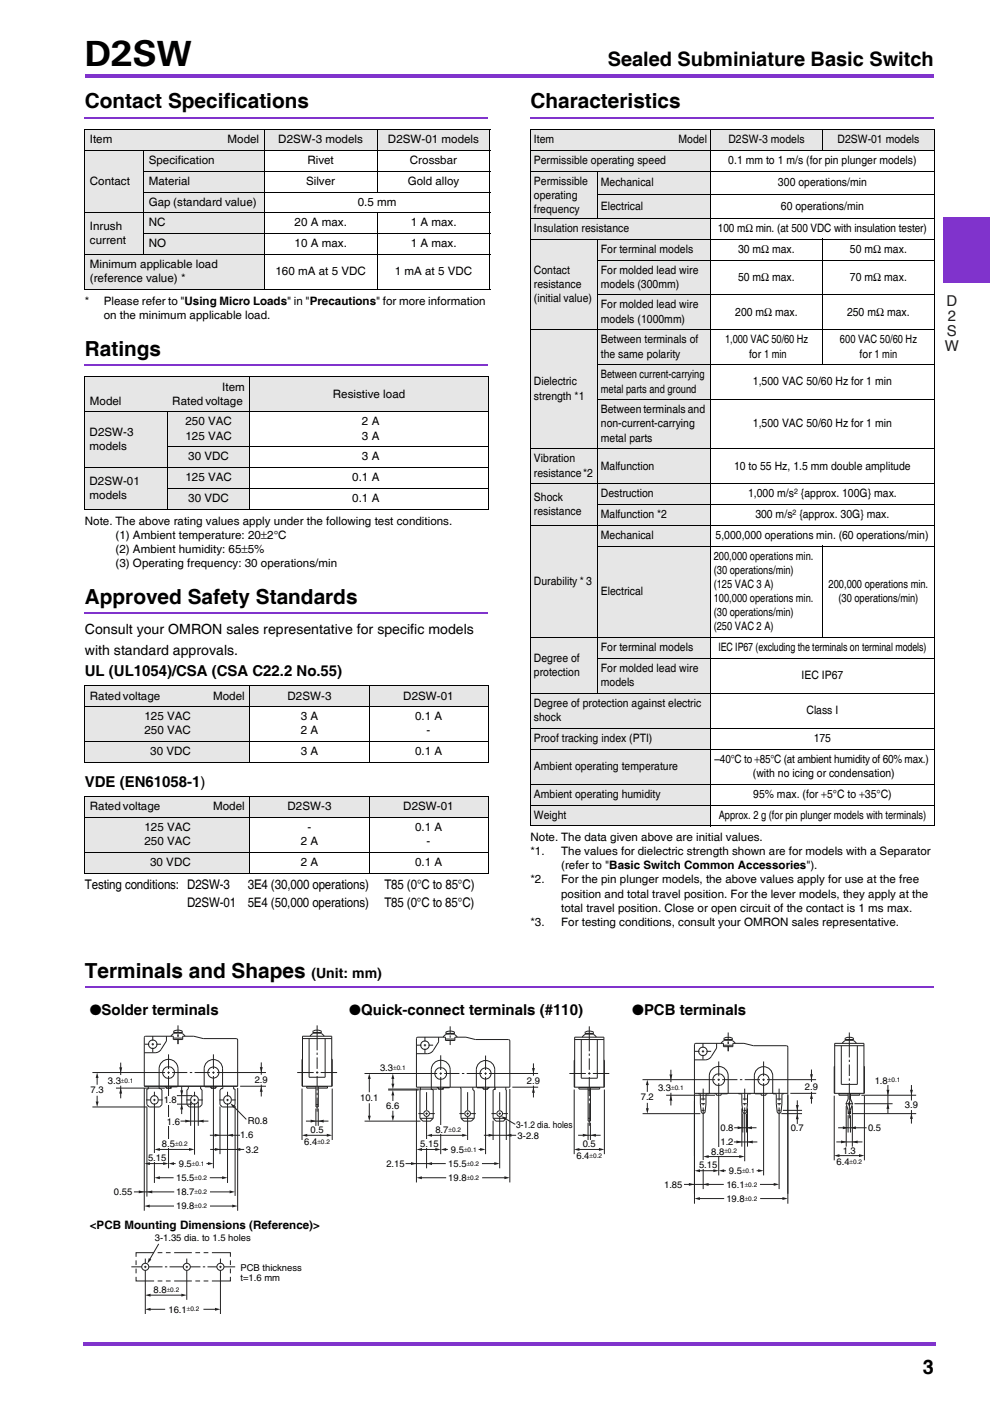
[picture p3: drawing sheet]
<svg xmlns="http://www.w3.org/2000/svg" width="210mm" height="297mm" viewBox="0 0 210 297" stroke-linecap="round" stroke-linejoin="round" font-family="sans-serif">
<g fill="#8033cc">
<path d="M17.7 284.7h.3v.7h-.3z"/>
<path d="M18 284.7h180.3v.7h-180.3z"/>
<path d="M18 15.7h180v.7h-180z"/>
<path d="M200 46h9.9v14h-9.9z"/>
</g>
<g fill="#fff">
<path d="M200 61h4v40h-4z"/>
<path d="M18 24.4h85.5v2h-85.5z"/>
</g>
<path d="M18 24.9h85.5" fill="none" stroke="#8033cc" stroke-width=".42"/>
<path d="M18 76.9h85.5v2h-85.5z" fill="#fff"/>
<path d="M18 77.4h85.5" fill="none" stroke="#8033cc" stroke-width=".42"/>
<path d="M18 129.5h85.5v2h-85.5z" fill="#fff"/>
<path d="M18 130h85.5" fill="none" stroke="#8033cc" stroke-width=".42"/>
<path d="M112.5 24.4h85.5v2h-85.5z" fill="#fff"/>
<path d="M112.5 24.9h85.5" fill="none" stroke="#8033cc" stroke-width=".42"/>
<path d="M18 208.8h180v2h-180z" fill="#fff"/>
<path d="M18 209.3h180" fill="none" stroke="#8033cc" stroke-width=".42"/>
<g fill="#e6e6e6">
<path d="M18 27.5h12.5v4.4h-12.5z"/>
<path d="M30.5 27.5h25.5v4.4h-25.5z"/>
<path d="M56 27.5h23.9v4.4h-23.9z"/>
<path d="M79.9 27.5h24v4.4h-24z"/>
<path d="M18 31.9h12.5v13.2h-12.5z"/>
<path d="M30.5 31.9h25.5v4.4h-25.5z"/>
<path d="M30.5 36.3h25.5v4.4h-25.5z"/>
<path d="M30.5 40.7h25.5v4.4h-25.5z"/>
<path d="M18 45.1h12.5v8.8h-12.5z"/>
<path d="M30.5 45.1h25.5v4.4h-25.5z"/>
<path d="M30.5 49.5h25.5v4.4h-25.5z"/>
<path d="M18 53.9h38v7.4h-38z"/>
<path d="M18 79.9h17.5v7.4h-17.5z"/>
<path d="M35.5 79.9h17.5v7.4h-17.5z"/>
<path d="M53 79.9h50.5v7.4h-50.5z"/>
<path d="M18 87.3h17.5v11.9h-17.5z"/>
<path d="M35.5 87.3h17.5v7.4h-17.5z"/>
<path d="M35.5 94.7h17.5v4.5h-17.5z"/>
<path d="M18 99.2h17.5v8.8h-17.5z"/>
<path d="M35.5 99.2h17.5v4.4h-17.5z"/>
<path d="M35.5 103.6h17.5v4.4h-17.5z"/>
<path d="M18 145.4h17.5v4.4h-17.5z"/>
<path d="M35.5 145.4h17.5v4.4h-17.5z"/>
<path d="M53 145.4h25.2v4.4h-25.2z"/>
<path d="M78.2 145.4h25.3v4.4h-25.3z"/>
<path d="M18 149.8h35v7.4h-35z"/>
<path d="M18 157.2h35v4.4h-35z"/>
<path d="M18 168.9h17.5v4.4h-17.5z"/>
<path d="M35.5 168.9h17.5v4.4h-17.5z"/>
<path d="M53 168.9h25.2v4.4h-25.2z"/>
<path d="M78.2 168.9h25.3v4.4h-25.3z"/>
<path d="M18 173.3h35v7.4h-35z"/>
<path d="M18 180.7h35v4.4h-35z"/>
</g>
<g fill="none" stroke="#000" stroke-width=".21">
<path d="M17.9 27.5h86.1M17.9 31.9h86.1M18 27.6v33.6M30.4 36.3h73.6M30.5 31.8v22.2M56 27.4v34M80 27.4v13.4M103.9 27.6v33.6M17.9 45.1h86.1M17.9 53.9h86.1M30.4 40.7h73.6M30.4 49.5h73.6"/>
<path d="M80 45.1v16.3M17.9 61.3h86.1M17.9 79.9h85.7M53 79.8v28.3M17.9 87.3h85.7M17.9 99.2h85.7M18 80v27.9M35.4 94.8h68.2M35.5 87.2v20.9M103.5 80v27.9M17.9 108h85.7M35.4 103.6h68.2"/>
<path d="M17.9 145.4h85.7M17.9 149.8h85.7M17.9 157.3h85.7M18 145.5v16M53 145.3v16.5M78.2 145.3v16.5M103.5 145.5v16M17.9 161.6h85.7M17.9 168.9h85.7M17.9 173.3h85.7M18 169v16M53 168.8v16.4"/>
<path d="M78.2 168.8v16.4M103.5 169v16M17.9 180.7h85.7M17.9 185.1h85.7"/>
</g>
<g fill="#e6e6e6">
<path d="M112.5 27.5h14.2v4.4h-14.2z"/>
<path d="M126.7 27.5h23.9v4.4h-23.9z"/>
<path d="M150.6 27.5h23.8v4.4h-23.8z"/>
<path d="M174.4 27.5h23.7v4.4h-23.7z"/>
<path d="M112.5 31.9h38.1v4.4h-38.1z"/>
<path d="M112.5 36.3h14.2v10h-14.2z"/>
<path d="M126.7 36.3h23.9v5h-23.9z"/>
<path d="M126.7 41.3h23.9v5h-23.9z"/>
<path d="M112.5 46.3h38.1v4.4h-38.1z"/>
<path d="M112.5 50.7h14.2v19.2h-14.2z"/>
<path d="M126.7 50.7h23.9v4.4h-23.9z"/>
<path d="M126.7 55.1h23.9v7.4h-23.9z"/>
<path d="M126.7 62.5h23.9v7.4h-23.9z"/>
<path d="M112.5 69.9h14.2v25.3h-14.2z"/>
<path d="M126.7 69.9h23.9v7.4h-23.9z"/>
<path d="M126.7 77.3h23.9v7.5h-23.9z"/>
<path d="M126.7 84.8h23.9v10.4h-23.9z"/>
<path d="M112.5 95.2h14.2v7.4h-14.2z"/>
<path d="M126.7 95.2h23.9v7.4h-23.9z"/>
<path d="M112.5 102.6h14.2v8.8h-14.2z"/>
<path d="M126.7 102.6h23.9v4.4h-23.9z"/>
<path d="M126.7 107h23.9v4.4h-23.9z"/>
<path d="M112.5 111.4h14.2v23.8h-14.2z"/>
<path d="M126.7 111.4h23.9v4.4h-23.9z"/>
<path d="M126.7 115.8h23.9v19.4h-23.9z"/>
<path d="M112.5 135.2h14.2v11.8h-14.2z"/>
<path d="M126.7 135.2h23.9v4.4h-23.9z"/>
<path d="M126.7 139.6h23.9v7.4h-23.9z"/>
<path d="M112.5 147h38.1v7.4h-38.1z"/>
<path d="M112.5 154.4h38.1v4.4h-38.1z"/>
<path d="M112.5 158.8h38.1v7.4h-38.1z"/>
<path d="M112.5 166.2h38.1v4.5h-38.1z"/>
<path d="M112.5 170.7h38.1v4.4h-38.1z"/>
</g>
<g fill="none" stroke="#000" stroke-width=".21">
<path d="M112.4 27.5h85.8M112.4 31.9h85.8M112.4 36.3h85.8M112.5 27.6v147.4M126.7 36.2v10.2M150.6 27.4v147.8M174.4 27.4v4.6M198.1 27.6v147.4M112.4 46.3h85.8M112.4 50.7h85.8M126.6 41.3h71.6M126.6 55.1h71.6"/>
<path d="M126.7 50.7v96.4M174.4 50.7v26.7M112.4 69.9h85.8M126.6 62.5h71.6M126.6 77.4h71.6M112.4 95.2h85.8M126.6 84.8h71.6M112.4 102.6h85.8M112.4 111.4h85.8M126.6 107h71.6M126.6 115.8h71.6M174.4 115.7v19.6"/>
<path d="M112.4 135.2h85.8M126.6 139.6h71.6M112.4 147h85.8M112.4 154.4h85.8M112.4 158.8h85.8M112.4 166.3h85.8M112.4 170.7h85.8M112.4 175.1h85.8"/>
</g>
<g fill="none" stroke="#231f20" stroke-width=".21">
<path d="M35.3 219.7v1l-1.1 1.8a1.5 1.5 0 0 1-1.3 .7h-2.3M36.8 218.9h1.8M36.9 219l-.1-.3a1.36 1.36 0 0 1 1.8 0l-.1 .3M37.7 217.4v1.4M37.7 219.3v.5M39.2 219.7l-.6-.7h-1.7l-.7 .7M65.7 219.7l.7-.7h1.7l.6 .7M66.3 218.9v-.2a1.35 1.35 0 0 1 1.8 0v.2M66.3 218.9l.1 .1M66.3 218.9h1.8M68.1 218.9l-.1 .1M19.6 234.7h11.5"/>
<path d="M20.6 228.3v1.7M20.6 232.3v1.5M24.6 230.7h10.3M30.6 220l.3-.3h5.8v.7h2v-.7h2.4l2 .5h7.1l.2 .3v9.8h-19.8v-10.3M33.7 230.3v.5h.3l.3 .3v3.1l-.5 .5h-2.2l-.5-.5v-3.3h.3v-.6M33.7 230.3v-3.7a2 2 0 0 1 2-2 2 2 0 0 1 2 2v3.7M36.7 220.1h2M37.6 230.3l-1.4 .1v.3h-1v-.3l-.3-.1M37.7 220.3v1.1M42.5 230.3v.5l.3 .3v3.1l-.5 .5h-2.2l-.5-.5v-3.1l.3-.3v-.5M43.3 230.3v-3.7a1.95 1.95 0 0 1 1.9-1.9 1.95 1.95 0 0 1 2 1.9v3.7M43.4 230.3l1.3 .1v.3h1v-.3l.3-.1"/>
<path d="M47.2 230.3v.5h-.3l-.3 .3v3.1l.5 .5h2.2l.5-.5v-3.3h-.3v-.6M50.9 230.3h5.5M64.1 224.6l-.1 5.7h6.4l-.1-5.7M64.1 220.2h6.2M64.1 230.3v-10.6h6.2v10.6M65 230.3v.4h2M65 230.4h2M65.5 220.2v8.2h3.4v-8.2M67 230.3v4.4h.5v-4.4M67 234.2h.5M67.5 230.4h1.9M69.4 230.3v.4h-1.9"/>
<circle cx="32.4" cy="221.4" r=".9"/>
<circle cx="32.7" cy="233.2" r=".86"/>
<circle cx="35.7" cy="227.4" r="1.25"/>
<circle cx="41.2" cy="233.2" r=".86"/>
<circle cx="45.2" cy="227.4" r="1.18"/>
<circle cx="48.2" cy="233.2" r=".86"/>
</g>
<g fill="#231f20">
<path d="M20.3 233.6h.6l-.3 1.1z"/>
<path d="M20.6 227.4l.3 1.1h-.6z"/>
</g>
<path d="M55.4 225.3v2.6M55.4 230v2.5" fill="none" stroke="#231f20" stroke-width=".21"/>
<g fill="#231f20">
<path d="M55.1 226.3h.6l-.3 1.1z"/>
<path d="M55.4 230.3l.3 1.2h-.6z"/>
</g>
<path d="M25.6 225.3v2.6M25.6 230.2v2.7" fill="none" stroke="#231f20" stroke-width=".21"/>
<g fill="#231f20">
<path d="M25.3 226.3h.6l-.3 1.1z"/>
<path d="M25.6 230.7l.3 1.2h-.6z"/>
</g>
<path d="M64 230.8v10.9M67 235v3.7M67.5 235v3.7M70.4 230.8v10.9M64.9 240.7h4.6" fill="none" stroke="#231f20" stroke-width=".21"/>
<g fill="#231f20">
<path d="M69.3 240.4l1.1 .3-1.1 .3z"/>
<path d="M64 240.7l1.1-.3v.6z"/>
</g>
<path d="M63 227.4h3.5M64.9 237.7h4.7M67 227.4h.5M68 227.4h3.5" fill="none" stroke="#231f20" stroke-width=".21"/>
<g fill="#231f20">
<path d="M65.9 237.4l1.1 .3-1.1 .3z"/>
<path d="M67.5 237.7l1.1-.3v.6z"/>
</g>
<g fill="none" stroke="#231f20" stroke-width=".21">
<path d="M32.4 219.7v1M37.7 219.3v.5M67.2 217.4v5.3M30.6 230.7v26M30.7 221.4h.9M31 233.2h1M32.1 221.4h.5M32.4 221.2v.5M32.4 222.1v1M32.5 233.2h.5M32.7 231.5v1M32.7 233v.5"/>
<path d="M32.7 233.9v16.9M33.1 221.4h1M33.5 233.2h1M35.7 223.5v3.2M35.7 227.2v.5M35.7 228.1v19.6M37.7 220.3v1.1M39.5 233.2h1M41 233.2h.5M41.2 231.5v1M41.2 233v.5M41.2 233.9v10.9"/>
<path d="M42 233.2h1M45.2 223.5v3.2M45.2 227.2v.5M45.2 228.1v19.6M46.5 233.2h1M48 233.2h.5M48.2 231.5v1M48.2 233v.5M48.2 233.9v16.9M49 233.2h1M50.4 230.7v26M67.2 223.2v.5"/>
<path d="M67.2 224.2v2.4M67.2 227.1v.5M67.2 228.1v3.1M67.2 231.7v.5M67.2 232.7v3M33.7 243.7h6.6"/>
</g>
<g fill="#231f20">
<path d="M40.1 243.4l1.1 .3-1.1 .3z"/>
<path d="M32.7 243.7l1.2-.3v.6z"/>
</g>
<path d="M36.7 246.7h.5M43.8 246.7h.5" fill="none" stroke="#231f20" stroke-width=".21"/>
<g fill="#231f20">
<path d="M44.1 246.4l1.1 .3-1.1 .3z"/>
<path d="M35.7 246.7l1.2-.3v.6z"/>
</g>
<path d="M33.7 249.7h3.1M44.5 249.7h2.8" fill="none" stroke="#231f20" stroke-width=".21"/>
<g fill="#231f20">
<path d="M47.1 249.4l1.1 .3-1.1 .3z"/>
<path d="M32.7 249.7l1.2-.3v.6z"/>
</g>
<path d="M28.4 252.7h8.5M44.5 252.7h4.2" fill="none" stroke="#231f20" stroke-width=".21"/>
<g fill="#231f20">
<path d="M48.7 252.4l1.1 .3-1.1 .3z"/>
<path d="M29.4 252.4l1.2 .3-1.2 .3z"/>
<path d="M31.1 252.7l1.2-.3v.6z"/>
</g>
<path d="M31.5 255.7h5.4M44.5 255.7h5" fill="none" stroke="#231f20" stroke-width=".21"/>
<g fill="#231f20">
<path d="M49.2 255.4l1.2 .3-1.2 .3z"/>
<path d="M30.6 255.7l1.1-.3v.6z"/>
</g>
<path d="M31.6 246.7h3.2" fill="none" stroke="#231f20" stroke-width=".21"/>
<g fill="#231f20">
<path d="M34.6 246.4l1.1 .3-1.1 .3z"/>
<path d="M30.6 246.7l1.2-.3v.6z"/>
</g>
<path d="M38.3 237.7h5.9" fill="none" stroke="#231f20" stroke-width=".21"/>
<g fill="#231f20">
<path d="M39.3 237.4l1.1 .3-1.1 .3z"/>
<path d="M42 237.7l1.2-.3v.6z"/>
</g>
<path d="M44.5 240.7h6.4" fill="none" stroke="#231f20" stroke-width=".21"/>
<g fill="#231f20">
<path d="M45.5 240.4l1.1 .3-1.1 .3z"/>
<path d="M48.2 240.7l1.2-.3v.6z"/>
</g>
<path d="M44.6 243.7h7.2" fill="none" stroke="#231f20" stroke-width=".21"/>
<g fill="#231f20">
<path d="M45.6 243.4l1.1 .3-1.1 .3z"/>
<path d="M49.8 243.7l1.2-.3v.6z"/>
</g>
<path d="M38.5 230.3v5.9" fill="none" stroke="#231f20" stroke-width=".21"/>
<g fill="#231f20">
<path d="M38.5 234.1l.3 1.1h-.6z"/>
<path d="M38.2 231.2h.6l-.3 1.1z"/>
</g>
<path d="M31.1 234.6v19.1M37.5 234.1h3.2M37.5 232.3h3.2M40.4 233.6v5.1M42 233.6v5.1M46.6 234.6v10.1M49.5 234.6l2.7 2.7M49.8 234.5v19.1" fill="none" stroke="#231f20" stroke-width=".21"/>
<path d="M48.8 233.9l1.1 .6-.5 .4z" fill="#231f20"/>
<path d="M19.6 227.4h15.4M35.5 227.4h.5M36.5 227.4h3.2M40.2 227.4h.6M41.3 227.4h3.2M45 227.4h.5M46 227.4h10.4" fill="none" stroke="#231f20" stroke-width=".21"/>
<g fill="#fff">
<path d="M32.3 244.5h1v1.8h-1z"/>
<path d="M35.2 241.7h1v1.7h-1z"/>
<path d="M36.5 236.9h1v1.7h-1z"/>
<path d="M35.4 236.9h1v1.7h-1z"/>
<path d="M36.5 232.4h1v1.7h-1z"/>
<path d="M35.2 232.4h1v1.7h-1z"/>
</g>
<g fill="none" stroke="#231f20" stroke-width=".21">
<path d="M27.8 268.6h2.3M28.8 270.7v.9h3.9M28.8 267.2v1M28.8 269v1M30.6 268.6h.5M30.8 266.8v1.1M30.8 268.4v.5M30.8 269.3v9.3M31.5 268.6h3M31.7 274.6h7M32.7 265.6h-3.9v.9M33.4 265.6h1"/>
<path d="M33.4 271.6h1M35 268.6h.5M35.2 265.6h1M35.2 271.6h1M35.9 268.6h3M36.9 271.6h3.8M36.9 265.6h3.8M39.4 268.6h.5M39.6 266.8v1.1M39.6 268.4v.5M39.6 269.3v6.3M40.3 268.6h2.2"/>
<path d="M41.4 271.6h1M41.4 265.6h1M43 268.6h.5M43.2 271.6h1M43.2 265.6h1M44 268.6h2M44.9 265.6h3.9v.9M46.5 268.6h.5M46.7 266.8v1.1M46.7 268.4v.5M46.7 269.3v9.3M47.5 268.6h2.4"/>
<path d="M48.8 267.2v1M48.8 269v1M48.8 270.7v.9h-3.9"/>
<circle cx="30.8" cy="268.6" r=".75"/>
<circle cx="39.6" cy="268.6" r=".75"/>
<circle cx="46.7" cy="268.6" r=".75"/>
</g>
<g fill="#231f20">
<path d="M38.5 274.3l1.1 .3-1.1 .3z"/>
<path d="M30.8 274.6l1.1-.3v.6z"/>
</g>
<path d="M31.7 277.6h3.3M43.1 277.6h2.7" fill="none" stroke="#231f20" stroke-width=".21"/>
<g fill="#231f20">
<path d="M45.6 277.3l1.1 .3-1.1 .3z"/>
<path d="M30.8 277.6l1.1-.3v.6z"/>
</g>
<path d="M33.7 263.7l-2 3.4" fill="none" stroke="#231f20" stroke-width=".21"/>
<path d="M31.5 266.8l.6 .3-.9 .8z" fill="#231f20"/>
<g fill="none" stroke="#231f20" stroke-width=".21">
<path d="M93 219.9v1l-1.1 1.8a1.5 1.5 0 0 1-1.3 .7h-2.3M94.5 219.1h1.8M94.6 219.2h1.7M94.6 219.2l-.7 .7M94.6 219.2l-.1-.3a1.36 1.36 0 0 1 1.8 0l-.1 .3M96.3 219.2l.6 .7M124 219.1h1.8M124 219.1l.1 .1M124 219.1v-.2a1.36 1.36 0 0 1 1.8 0v.2M124.1 219.2h1.7M124.1 219.2l-.7 .7M125.8 219.2l.6 .7"/>
<path d="M125.8 219.1l-.1 .1M77.3 237.7h11.8M82.3 231.1h6.4M82.3 230.9h10.4M88.3 220.1l.3-.2h5.8v.7h2v-.7h2.4l2 .5h7.1l.2 .3v9.8h-19.8zM89 237.1l.6 .6h1.6l.6-.6M89 237.1h2.8M89.1 230.5l-.1 6.6M92.6 230.6h.3v.3M92.6 230.5v.1M93.9 230.6v.3h-1M94.4 220.3h2"/>
<path d="M95.3 230.6h-1.4v.3h-1M95.3 230.5v.1M95.4 230.5v-3.7a2 2 0 0 0-2-2 2 2 0 0 0-2 2v4.2l.4 .1v6M97.6 230.5l.1 6.6M97.7 237.1l.6 .6h1.6l.6-.6M97.7 237.1h2.8M100.2 230.5v.5l.3 .3v5.8M101 230.5v-3.7a1.95 1.95 0 0 1 1.9-1.9 1.95 1.95 0 0 1 2 1.9v3.7M101.1 230.6h1.3v.3h1v-.3h.3M101.1 230.5v.1M103.7 230.5v.1M104.5 237.1l.6 .6h1.6l.6-.6"/>
<path d="M104.5 237.1h2.8M104.9 231l-.4 .1v6M104.9 230.5v.6M107.2 230.5l.1 6.6M108.1 230.9v19.8M108.6 230.5h5.5M121.7 231v13.7M121.8 230.5v-10.6h6.2v10.6M121.8 220.4h6.2M121.8 224.8l-.1 5.7h6.4l-.1-5.7M122.7 230.5v.4h2M122.7 230.6h4.4"/>
<path d="M123.2 220.4v8.2h3.4v-8.2M124.7 238v3.7M124.7 230.5v7.2h.5v-7.2M124.7 237.1h.5M124.7 231.1h.5M125.2 238v3.7M127.1 230.5v.4h-1.9M128.1 231v13.7M122.6 243.7h4.6"/>
<circle cx="90.1" cy="221.6" r=".9"/>
<circle cx="90.4" cy="236.1" r=".6"/>
<circle cx="93.4" cy="227.6" r="1.25"/>
<circle cx="99.1" cy="236.1" r=".6"/>
<circle cx="102.9" cy="227.6" r="1.18"/>
<circle cx="105.9" cy="236.1" r=".6"/>
</g>
<g fill="#231f20">
<path d="M127 243.4l1.1 .3-1.1 .3z"/>
<path d="M121.7 243.7l1.1-.3v.6z"/>
</g>
<g fill="none" stroke="#231f20" stroke-width=".21">
<path d="M90.1 219.9v1M95.4 217.6v1.4M95.4 219.5v.5M78.3 228.5v3.1M78.3 233.9v2.9M88.3 230.9v19.8M88.4 221.6h1M88.7 236.1h1M89.9 221.6h.5M90.1 221.4v.5M90.1 222.3v1M90.2 236.1h.5"/>
<path d="M90.4 231.6v3.8M90.4 235.9v.5M90.4 236.8v10.9M90.8 221.6h1M91.2 236.1h1M93.4 223.7v3.2M93.4 227.4v.5M93.4 228.3v16.4M95.4 220.5v1.1M97.4 236.1h1M98.9 236.1h.5M99.1 231.6v3.8"/>
<path d="M99.1 235.9v.5M99.1 236.8v4.9M99.9 236.1h1M103 223.8v3.1M103 227.4v.5M103 228.3v16.4M104.2 236.1h1M105.7 236.1h.5M105.9 231.6v3.8M105.9 235.9v.5M105.9 236.8v10.9M106.7 236.1h1"/>
<path d="M120.7 227.6h3.5M124.7 227.6h.5M125.7 227.6h3.5"/>
</g>
<g fill="#231f20">
<path d="M78 236.6h.6l-.3 1.1z"/>
<path d="M78.3 227.6l.3 1.1h-.6z"/>
</g>
<path d="M91.4 240.7h6.8" fill="none" stroke="#231f20" stroke-width=".21"/>
<g fill="#231f20">
<path d="M98 240.4l1.1 .3-1.1 .3z"/>
<path d="M90.4 240.7l1.2-.3v.6z"/>
</g>
<path d="M94.4 243.7h.6M101.5 243.7h.5" fill="none" stroke="#231f20" stroke-width=".21"/>
<g fill="#231f20">
<path d="M101.8 243.4l1.1 .3-1.1 .3z"/>
<path d="M93.4 243.7l1.2-.3v.6z"/>
</g>
<path d="M86 246.7h8.5M102.2 246.7h2.8" fill="none" stroke="#231f20" stroke-width=".21"/>
<g fill="#231f20">
<path d="M104.8 246.4l1.1 .3-1.1 .3z"/>
<path d="M87.1 246.4l1.2 .3-1.2 .3z"/>
<path d="M90.5 246.7l1.1-.3v.6z"/>
</g>
<path d="M89.2 249.7h5.4M102.2 249.7h5" fill="none" stroke="#231f20" stroke-width=".21"/>
<g fill="#231f20">
<path d="M106.9 249.4l1.2 .3-1.2 .3z"/>
<path d="M88.3 249.7l1.1-.3v.6z"/>
</g>
<path d="M89.3 243.7h3.2" fill="none" stroke="#231f20" stroke-width=".21"/>
<g fill="#231f20">
<path d="M92.3 243.4l1.1 .3-1.1 .3z"/>
<path d="M88.3 243.7l1.2-.3v.6z"/>
</g>
<path d="M113.1 225.5v2.6M113.1 230.2v2.5" fill="none" stroke="#231f20" stroke-width=".21"/>
<g fill="#231f20">
<path d="M112.8 226.5h.6l-.3 1.1z"/>
<path d="M113.1 230.5l.3 1.2h-.6z"/>
</g>
<path d="M83.3 228.5v1.6" fill="none" stroke="#231f20" stroke-width=".21"/>
<g fill="#231f20">
<path d="M83 229.8h.6l-.3 1.1z"/>
<path d="M83.3 227.6l.3 1.2h-.6z"/>
</g>
<path d="M83.3 232v1.4M83.3 235.5v1.4" fill="none" stroke="#231f20" stroke-width=".21"/>
<g fill="#231f20">
<path d="M83 236.6h.6l-.3 1.1z"/>
<path d="M83.3 231.1l.3 1.1h-.6z"/>
</g>
<path d="M122.6 240.7h4.7" fill="none" stroke="#231f20" stroke-width=".21"/>
<g fill="#231f20">
<path d="M123.6 240.4l1.1 .3-1.1 .3z"/>
<path d="M125.2 240.7l1.1-.3v.6z"/>
</g>
<path d="M102.6 240.7h6.8" fill="none" stroke="#231f20" stroke-width=".21"/>
<g fill="#231f20">
<path d="M103.6 240.4l1.1 .3-1.1 .3z"/>
<path d="M107.3 240.7l1.1-.3v.6z"/>
</g>
<path d="M124.9 217.6v5.3M104.5 237.6v4.1M107.1 237.1l2.2 1.3M107.3 237.6v4.1M124.9 223.4v.5M124.9 224.4v2.4M124.9 227.3v.5M124.9 228.4v4M124.9 232.9v.5M124.9 233.9v4.8" fill="none" stroke="#231f20" stroke-width=".21"/>
<path d="M106.2 236.7l1.2 .3-.3 .5z" fill="#231f20"/>
<path d="M77.3 227.6h15.4M93.2 227.6h.5M94.2 227.6h3.2M97.9 227.6h.5M99 227.6h3.2M102.7 227.6h.5M103.7 227.6h10.4" fill="none" stroke="#231f20" stroke-width=".21"/>
<g fill="#fff">
<path d="M90 241.5h1v1.8h-1z"/>
<path d="M93 238.7h1v1.7h-1z"/>
</g>
<g fill="none" stroke="#231f20" stroke-width=".21">
<path d="M147.2 231.8h19.8M148.6 233h1M148.6 234h.9M148.7 235.4h.7M150.4 228.1a2 2 0 0 1 2-2 2 2 0 0 1 2 2M150.4 228.1v3.8h-.5l-.2 .2-.2 3.7-.3 .3-.5-.3-.2-3.7-.4-.3M151.6 231.8l.3 .1v.3h1v-.3l1.3-.1M151.9 221.2v1l-1.1 1.8a1.5 1.5 0 0 1-1.3 .7h-2.3M153.4 221.6h2M153.5 220.4l.1 .1M153.5 220.4v-.1a1.36 1.36 0 0 1 1.8 0v.1M153.5 220.4h1.8"/>
<path d="M153.5 220.5l-.6 .7M153.5 220.5h1.7M154.4 228.1v3.7M155.2 220.5l.7 .7M155.3 220.4l-.1 .1M156.6 231.8l.7 .3 .2 3.7 .3 .3 .5-.3 .2-3.7 .7-.3M157.4 234h1M157.5 233h.9M157.6 235.4h.6M159.9 228.1a1.95 1.95 0 0 1 2-1.9 1.95 1.95 0 0 1 1.9 1.9M159.9 228.1v3.7M160.1 231.8l1.3 .1v.3h1v-.3l.3-.1"/>
<path d="M163.8 228.1v3.7M163.9 231.8l.7 .3 .2 3.7 .3 .3 .5-.3 .2-3.7 .4-.3M164.7 233h1M164.8 234h.8M164.9 235.4h.6M176.9 232.3v13.7M177 226.1l-.1 5.7h6.4l-.1-5.7M177 231.8v-10.6h6.2v10.6M177 221.7h6.2M177.9 231.8v.4h1.9M177.9 231.9h1.9M178.4 221.7v8.2h3.4v-8.2"/>
<path d="M179.2 220.4v-.1a1.36 1.36 0 0 1 1.8 0v.1M179.2 220.4l.1 .1M179.2 220.4h1.8M179.2 220.5h1.7M179.2 220.5l-.6 .7M179.3 234h1.6M179.4 234.5v8.6M179.8 236.4v3.7M179.8 231.8v1.2l-.4 1 .4 1.4v.7h.5v-.7l.4-1.2-.4-1.2v-1.2M179.8 235.8h.5M180.1 233.7l.1 .3-.1 .5M180.3 236.4v3.7"/>
<path d="M180.3 231.9h2M180.3 233.1l-.4 .9 .4 1.3M180.7 234.5v8.6M180.9 220.5l.7 .7M181 220.4l-.1 .1M182.3 231.8v.4h-2M183.3 232.3v13.7M147.2 253.1l.1-31.7 .2-.2h5.9v.7h2v-.7h2.3l2 .5h7l.3 .2v31.2M177.8 245h4.5"/>
<circle cx="149" cy="222.9" r=".9"/>
<circle cx="152.4" cy="228.9" r="1.25"/>
<circle cx="161.9" cy="228.9" r="1.17"/>
</g>
<g fill="#231f20">
<path d="M182.1 244.7l1.2 .3-1.2 .3z"/>
<path d="M176.8 245l1.2-.3v.6z"/>
</g>
<path d="M177.7 239.1h6.1" fill="none" stroke="#231f20" stroke-width=".21"/>
<g fill="#231f20">
<path d="M178.7 238.8l1.2 .3-1.2 .3z"/>
<path d="M180.3 239.1l1.2-.3v.6z"/>
</g>
<path d="M177.3 242.1h5.6" fill="none" stroke="#231f20" stroke-width=".21"/>
<g fill="#231f20">
<path d="M178.3 241.8l1.2 .3-1.2 .3z"/>
<path d="M180.7 242.1l1.1-.3v.6z"/>
</g>
<path d="M193.2 230.1v3.2M193.2 235.4v2.8" fill="none" stroke="#231f20" stroke-width=".21"/>
<g fill="#231f20">
<path d="M193.2 236.1l.4 1.1h-.7z"/>
<path d="M192.9 231.1h.7l-.3 1.1z"/>
</g>
<path d="M188.3 230.1v6" fill="none" stroke="#231f20" stroke-width=".21"/>
<g fill="#231f20">
<path d="M188.3 234l.3 1.1h-.7z"/>
<path d="M188 231.1h.6l-.3 1.1z"/>
</g>
<g fill="none" stroke="#231f20" stroke-width=".21">
<path d="M154.4 218.9v1.4M180.1 218.9v5.3M136.2 236.1h12.3M137.2 229.8v1.7M137.2 233.8v1.4M141.2 232.2h10.4M154.4 220.8v.5M154.4 221.8v1.1M165.7 236.1h4.4M166 235.4h4.1M167.6 231.8h5.5M180.1 224.7v.5"/>
<path d="M180.1 225.7v2.4M180.1 228.6v.5M180.1 229.7v3.6M180.1 233.8v.5M180.1 234.8v2.3"/>
</g>
<g fill="#231f20">
<path d="M136.9 235h.7l-.3 1.1z"/>
<path d="M137.2 228.9l.4 1.2h-.7z"/>
</g>
<path d="M172.1 226.8v2.6M172.1 231.5v2.5" fill="none" stroke="#231f20" stroke-width=".21"/>
<g fill="#231f20">
<path d="M171.7 227.8h.7l-.3 1.1z"/>
<path d="M172 231.8l.4 1.2h-.7z"/>
</g>
<path d="M142.2 226.8v2.6M142.2 231.7v2.7" fill="none" stroke="#231f20" stroke-width=".21"/>
<g fill="#231f20">
<path d="M141.9 227.8h.7l-.4 1.2z"/>
<path d="M142.2 232.2l.3 1.2h-.6z"/>
</g>
<g fill="none" stroke="#231f20" stroke-width=".21">
<path d="M147.2 232.2v23M147.3 222.9h1M148.8 222.9h.5M149 221.2v1M149 222.7v.5M149 223.6v1M149.1 230.8v2.5M149.1 233.9v.5M149.1 234.8v17.3M149.8 222.9h1M152.4 225.1v3.1M152.4 228.7v.5"/>
<path d="M152.4 229.6v19.6M154.4 220.8v.5M154.4 221.8v1.1M157.9 230.8v2.5M157.9 233.9v.5M157.9 234.8v11.4M161.9 225.1v3.1M161.9 228.7v.5M161.9 229.6v19.6M165.2 230.8v2.5M165.2 233.9v.5M165.2 234.8v17.3"/>
<path d="M167 232.2v23M150 245.2h6.9"/>
</g>
<g fill="#231f20">
<path d="M156.7 244.9l1.2 .3-1.2 .3z"/>
<path d="M149.1 245.2l1.2-.3v.6z"/>
</g>
<path d="M153.3 248.2h.6M160.4 248.2h.6" fill="none" stroke="#231f20" stroke-width=".21"/>
<g fill="#231f20">
<path d="M160.7 247.9l1.2 .3-1.2 .3z"/>
<path d="M152.4 248.2l1.1-.3v.6z"/>
</g>
<path d="M145 251.1h8.5M161.1 251.1h3.2" fill="none" stroke="#231f20" stroke-width=".21"/>
<g fill="#231f20">
<path d="M164 250.8l1.2 .3-1.2 .3z"/>
<path d="M146.1 250.8l1.1 .3-1.1 .3z"/>
<path d="M149.1 251.1l1.1-.3v.6z"/>
</g>
<path d="M148.2 254.1h5.3M161.2 254.1h4.9" fill="none" stroke="#231f20" stroke-width=".21"/>
<g fill="#231f20">
<path d="M165.9 253.8l1.1 .3-1.1 .3z"/>
<path d="M147.2 254.1l1.2-.3v.6z"/>
</g>
<path d="M148.2 248.2h3.3" fill="none" stroke="#231f20" stroke-width=".21"/>
<g fill="#231f20">
<path d="M151.2 247.9l1.2 .3-1.2 .3z"/>
<path d="M147.3 248.2l1.1-.3v.6z"/>
</g>
<path d="M155.7 239.1h4.7" fill="none" stroke="#231f20" stroke-width=".21"/>
<g fill="#231f20">
<path d="M156.4 238.8l1.1 .3-1.1 .3z"/>
<path d="M158.3 239.1l1.1-.3v.6z"/>
</g>
<path d="M155.6 242.1h5" fill="none" stroke="#231f20" stroke-width=".21"/>
<g fill="#231f20">
<path d="M156.1 241.8l1.2 .3-1.2 .3z"/>
<path d="M158.5 242.1l1.1-.3v.6z"/>
</g>
<path d="M157.3 235v8.1M157.5 236.1v4M158.3 236.1v4M158.5 235v8.1M169 233.3v5M180.7 236.1h13.6M181.2 234h8.1M182.6 232.2h11.7" fill="none" stroke="#231f20" stroke-width=".21"/>
<g fill="#231f20">
<path d="M168.7 234.3h.7l-.3 1.1z"/>
<path d="M169 236.1l.4 1.2h-.7z"/>
</g>
<path d="M136.2 228.9h15.4M152.1 228.9h.5M153.1 228.9h3.2M156.9 228.9h.5M157.9 228.9h3.2M161.6 228.9h.5M162.6 228.9h10.4" fill="none" stroke="#231f20" stroke-width=".21"/>
<g fill="#fff">
<path d="M148.9 246.1h1v1.7h-1z"/>
<path d="M151.9 243.2h1v1.7h-1z"/>
</g>
<text font-size="7.4" x="18" y="13.9">D2SW</text>
<g font-size="4.4">
<text x="18" y="22.9">Contact Specifications</text>
<text x="112.5" y="22.9">Characteristics</text>
<text x="18" y="75.4">Ratings</text>
<text x="18" y="128">Approved Safety Standards</text>
<text x="18" y="207.3">Terminals and Shapes</text>
</g>
<g font-size="4.2">
<text x="128.9" y="13.9">Sealed Subminiature Basic Switch</text>
<text x="195.6" y="291.3">3</text>
</g>
<g font-size="3.2" fill="#231f20">
<text x="200.7" y="64.8">D</text>
<text x="200.8" y="71.1">S</text>
<text x="200.9" y="68">2</text>
<text x="200.3" y="74.3">W</text>
</g>
<g font-size="3.2">
<text x="18" y="143.3">UL (UL1054)/CSA (CSA C22.2 No.55)</text>
<text x="18" y="166.8">VDE (EN61058-1)</text>
<text x="19" y="215.2">●Solder terminals</text>
<text x="74" y="215.2">●Quick-connect terminals (#110)</text>
<text x="134" y="215.2">●PCB terminals</text>
</g>
<g font-size="3">
<text x="18" y="134.4">Consult your OMRON sales representative for specific models</text>
<text x="18" y="138.8">with standard approvals.</text>
<text x="66" y="207.3">(Unit: mm)</text>
</g>
<g font-size="2.8">
<text x="18" y="188.4">Testing conditions: D2SW-3</text>
<text x="52.5" y="188.4">3E4 (30,000 operations)</text>
<text x="81.5" y="188.4">T85 (0°C to 85°C)</text>
<text x="39.7" y="192.3">D2SW-01</text>
<text x="52.5" y="192.3">5E4 (50,000 operations)</text>
<text x="81.5" y="192.3">T85 (0°C to 85°C)</text>
</g>
<g font-size="2.5">
<text x="19" y="30.4">Item</text>
<text x="31.5" y="34.8">Specification</text>
<text x="48.2" y="30.4">Model</text>
<text x="59" y="30.4">D2SW-3 models</text>
<text x="65.2" y="34.8">Rivet</text>
<text x="82.3" y="30.4">D2SW-01 models</text>
<text x="86.9" y="34.8">Crossbar</text>
<text x="113.2" y="30.4">Item</text>
<text x="113.2" y="34.8">Permissible operating speed</text>
<text x="143.9" y="30.4">Model</text>
<text x="154.4" y="34.8">0.1 mm to 1 m/s (for pin plunger models)</text>
<text x="154.4" y="30.4">D2SW-3 models</text>
<text x="177.6" y="30.4">D2SW-01 models</text>
<text x="19" y="39.2">Contact</text>
<text x="31.5" y="39.2">Material</text>
<text x="64.9" y="39.2">Silver</text>
<text x="86.4" y="39.2">Gold alloy</text>
<text x="113.2" y="39.2">Permissible</text>
<text x="127.4" y="39.5">Mechanical</text>
<text x="165" y="39.5">300 operations/min</text>
<text x="31.5" y="43.6">Gap (standard value)</text>
<text x="75.8" y="43.6">0.5 mm</text>
<text x="113.2" y="42.2">operating</text>
<text x="113.2" y="45.2">frequency</text>
<text x="127.4" y="44.5">Electrical</text>
<text x="165.6" y="44.5">60 operations/min</text>
<text x="19" y="48.7">Inrush</text>
<text x="19" y="51.7">current</text>
<text x="31.5" y="48">NC</text>
<text x="31.5" y="52.4">NO</text>
<text x="62.4" y="52.4">10 A max.</text>
<text x="62.5" y="48">20 A max.</text>
<text x="87.1" y="52.4">1 A max.</text>
<text x="87.1" y="48">1 A max.</text>
<text x="113.2" y="49.2">Insulation resistance</text>
<text x="127.4" y="53.6">For terminal models</text>
<text x="152.2" y="49.2">100 mΩ min. (at 500 VDC with insulation tester)</text>
<text x="156.5" y="53.6">30 mΩ max.</text>
<text x="180.2" y="53.6">50 mΩ max.</text>
<text x="19" y="56.8">Minimum applicable load</text>
<text x="19" y="59.8">(reference value) *</text>
<text x="58.4" y="58.3">160 mA at 5 VDC</text>
<text x="83.7" y="58.3">1 mA at 5 VDC</text>
<text x="113.2" y="58">Contact</text>
<text x="127.4" y="58">For molded lead wire</text>
<text x="156.5" y="59.5">50 mΩ max.</text>
<text x="180.2" y="59.5">70 mΩ max.</text>
<text x="18" y="64.6">*</text>
<text x="22" y="64.6">Please refer to &quot;Using Micro Loads&quot; in &quot;Precautions&quot; for more information</text>
<text x="113.2" y="61">resistance</text>
<text x="113.2" y="64">(initial value)</text>
<text x="127.4" y="61">models (300mm)</text>
<text x="127.4" y="65.4">For molded lead wire</text>
<text x="22" y="67.6">on the minimum applicable load.</text>
<text x="127.4" y="68.4">models (1000mm)</text>
<text x="155.9" y="66.9">200 mΩ max.</text>
<text x="179.6" y="66.9">250 mΩ max.</text>
<text x="127.4" y="72.8">Between terminals of</text>
<text x="127.4" y="75.8">the same polarity</text>
<text x="153.8" y="72.8">1,000 VAC 50/60 Hz</text>
<text x="158.8" y="75.8">for 1 min</text>
<text x="178.1" y="72.8">600 VAC 50/60 Hz</text>
<text x="182.2" y="75.8">for 1 min</text>
<text x="47.1" y="82.8">Item</text>
<text x="113.2" y="81.7">Dielectric</text>
<text x="127.4" y="80.2">Between current-carrying</text>
<text x="127.4" y="83.2">metal parts and ground</text>
<text x="159.6" y="81.7">1,500 VAC 50/60 Hz for 1 min</text>
<text x="19" y="85.8">Model</text>
<text x="36.5" y="85.8">Rated voltage</text>
<text x="70.6" y="84.3">Resistive load</text>
<text x="113.2" y="84.7">strength *1</text>
<text x="127.4" y="87.6">Between terminals and</text>
<text x="19" y="92.4">D2SW-3</text>
<text x="19" y="95.4">models</text>
<text x="39.3" y="90.2">250 VAC</text>
<text x="39.3" y="93.2">125 VAC</text>
<text x="76.7" y="90.2">2 A</text>
<text x="76.7" y="93.2">3 A</text>
<text x="127.4" y="90.6">non-current-carrying</text>
<text x="127.4" y="93.6">metal parts</text>
<text x="159.6" y="90.6">1,500 VAC 50/60 Hz for 1 min</text>
<text x="39.9" y="97.6">30 VDC</text>
<text x="76.7" y="97.6">3 A</text>
<text x="113.2" y="98">Vibration</text>
<text x="113.2" y="101">resistance *2</text>
<text x="127.4" y="99.5">Malfunction</text>
<text x="155.6" y="99.5">10 to 55 Hz, 1.5 mm double amplitude</text>
<text x="19" y="102.7">D2SW-01</text>
<text x="19" y="105.7">models</text>
<text x="39.3" y="102">125 VAC</text>
<text x="39.9" y="106.4">30 VDC</text>
<text x="74.7" y="102">0.1 A</text>
<text x="74.7" y="106.4">0.1 A</text>
<text x="113.2" y="106.2">Shock</text>
<text x="127.4" y="105.5">Destruction</text>
<text x="158.6" y="105.5">1,000 m/s {approx. 100G} max.</text>
<text x="18" y="111.2">Note. The above rating values apply under the following test conditions.</text>
<text x="113.2" y="109.2">resistance</text>
<text x="127.4" y="109.9">Malfunction *2</text>
<text x="160.2" y="109.9">300 m/s {approx. 30G} max.</text>
<text x="24.5" y="117.2">(2) Ambient humidity: 65±5%</text>
<text x="24.5" y="114.2">(1) Ambient temperature: 20±2°C</text>
<text x="127.4" y="114.3">Mechanical</text>
<text x="151.3" y="118.7">200,000 operations min.</text>
<text x="151.7" y="114.3">5,000,000 operations min. (60 operations/min)</text>
<text x="24.5" y="120.2">(3) Operating frequency: 30 operations/min</text>
<text x="113.2" y="124">Durability * 3</text>
<text x="151.3" y="121.7">(30 operations/min)</text>
<text x="151.3" y="124.7">(125 VAC 3 A)</text>
<text x="175.7" y="124.7">200,000 operations min.</text>
<text x="127.4" y="126.2">Electrical</text>
<text x="151.3" y="127.7">100,000 operations min.</text>
<text x="151.3" y="130.7">(30 operations/min)</text>
<text x="177.8" y="127.7">(30 operations/min)</text>
<text x="151.3" y="133.7">(250 VAC 2 A)</text>
<text x="113.2" y="140.3">Degree of</text>
<text x="113.2" y="143.3">protection</text>
<text x="127.4" y="138.1">For terminal models</text>
<text x="127.4" y="142.5">For molded lead wire</text>
<text x="152.3" y="138.1">IEC IP67 (excluding the terminals on terminal models)</text>
<text x="169.9" y="144">IEC IP67</text>
<text x="19" y="148.3">Rated voltage</text>
<text x="45.2" y="148.3">Model</text>
<text x="61" y="148.3">D2SW-3</text>
<text x="85.5" y="148.3">D2SW-01</text>
<text x="113.2" y="149.9">Degree of protection against electric</text>
<text x="127.4" y="145.5">models</text>
<text x="30.6" y="152.7">125 VAC</text>
<text x="30.6" y="155.7">250 VAC</text>
<text x="63.8" y="152.7">3 A</text>
<text x="63.8" y="155.7">2 A</text>
<text x="88" y="152.7">0.1 A</text>
<text x="90.4" y="155.7">-</text>
<text x="113.2" y="152.9">shock</text>
<text x="171" y="151.4">Class I</text>
<text x="31.9" y="160.1">30 VDC</text>
<text x="63.8" y="160.1">3 A</text>
<text x="88" y="160.1">0.1 A</text>
<text x="113.2" y="157.3">Proof tracking index (PTI)</text>
<text x="151.5" y="161.7">–40°C to +85°C (at ambient humidity of 60% max.)</text>
<text x="172.5" y="157.3">175</text>
<text x="113.2" y="163.2">Ambient operating temperature</text>
<text x="159.6" y="164.7">(with no icing or condensation)</text>
<text x="19" y="171.8">Rated voltage</text>
<text x="45.2" y="171.8">Model</text>
<text x="61" y="171.8">D2SW-3</text>
<text x="85.5" y="171.8">D2SW-01</text>
<text x="113.2" y="169.1">Ambient operating humidity</text>
<text x="113.2" y="173.5">Weight</text>
<text x="152.4" y="173.5">Approx. 2 g (for pin plunger models with terminals)</text>
<text x="159.7" y="169.1">95% max. (for +5°C to +35°C)</text>
<text x="30.6" y="176.2">125 VAC</text>
<text x="30.6" y="179.2">250 VAC</text>
<text x="63.8" y="179.2">2 A</text>
<text x="65.2" y="176.2">-</text>
<text x="88" y="176.2">0.1 A</text>
<text x="90.4" y="179.2">-</text>
<text x="112.5" y="178.3">Note. The data given above are initial values.</text>
<text x="31.8" y="183.6">30 VDC</text>
<text x="63.8" y="183.6">2 A</text>
<text x="88" y="183.6">0.1 A</text>
<text x="112.5" y="181.3">*1.</text>
<text x="119" y="181.3">The values for dielectric strength shown are for models with a Separator</text>
<text x="119" y="184.3">(refer to &quot;Basic Switch Common Accessories&quot;).</text>
<text x="112.5" y="187.3">*2.</text>
<text x="119" y="187.3">For the pin plunger models, the above values apply for use at the free</text>
<text x="119" y="190.3">position and total travel position. For the lever models, they apply at the</text>
<text x="112.5" y="196.3">*3.</text>
<text x="119" y="196.3">For testing conditions, consult your OMRON sales representative.</text>
<text x="119" y="193.3">total travel position. Close or open circuit of the contact is 1 ms max.</text>
<text x="19" y="260.7">&lt;PCB Mounting Dimensions (Reference)&gt;</text>
</g>
<g font-size="2">
<text x="80.6" y="227.2">3.3</text>
<text x="19.2" y="231.8">7.3</text>
<text x="22.9" y="229.8">3.3</text>
<text x="34.7" y="233.9">1.8</text>
<text x="54" y="229.5">2.9</text>
<text x="76.4" y="233.4">10.1</text>
<text x="111.7" y="229.7">2.9</text>
<text x="135.9" y="233.3">7.2</text>
<text x="139.5" y="231.3">3.3</text>
<text x="170.7" y="231">2.9</text>
<text x="185.5" y="229.8">1.8</text>
<text x="35.4" y="238.4">1.6</text>
<text x="52.6" y="238.4">R0.8</text>
<text x="81.9" y="235.1">6.6</text>
<text x="109.4" y="239.1">3-1.2 dia. holes</text>
<text x="152.8" y="239.7">0.8</text>
<text x="167.7" y="239.9">0.7</text>
<text x="184" y="239.8">0.5</text>
<text x="191.9" y="235">3.9</text>
<text x="34.3" y="243.3">8.5</text>
<text x="50.9" y="241.4">1.6</text>
<text x="52.1" y="244.5">3.2</text>
<text x="64.5" y="242.8">6.4</text>
<text x="65.8" y="240.1">0.5</text>
<text x="89.1" y="243.1">5.15</text>
<text x="92.3" y="240.3">8.7</text>
<text x="95.6" y="244.4">9.5</text>
<text x="109.8" y="241.5">3-2.8</text>
<text x="122.2" y="245.8">6.4</text>
<text x="123.6" y="243.1">0.5</text>
<text x="150.8" y="244.8">8.8</text>
<text x="152.8" y="242.7">1.2</text>
<text x="178.7" y="244.6">1.3</text>
<text x="31.4" y="246.1">5.15</text>
<text x="37.3" y="250.4">15.5</text>
<text x="37.9" y="247.4">9.5</text>
<text x="81.9" y="247.4">2.15</text>
<text x="95.1" y="250.4">19.8</text>
<text x="95.1" y="247.4">15.5</text>
<text x="140.8" y="251.9">1.85</text>
<text x="148.2" y="247.6">5.15</text>
<text x="154" y="251.8">16.1</text>
<text x="154.6" y="248.9">9.5</text>
<text x="177.4" y="247.1">6.4</text>
<text x="24.2" y="253.4">0.55</text>
<text x="37.3" y="256.4">19.8</text>
<text x="37.3" y="253.4">18.7</text>
<text x="154" y="254.8">19.8</text>
<text x="32.8" y="263.2">3-1.35 dia. to 1.5 holes</text>
<text x="51" y="269.4">PCB thickness</text>
<text x="32.6" y="274.2">8.8</text>
<text x="51" y="271.6">t=1.6 mm</text>
<text x="35.7" y="278.3">16.1</text>
</g>
<g font-size="1.6">
<text x="168.4" y="104.8">2</text>
<text x="168.1" y="109.2">2</text>
</g>
<g font-size="1.4">
<text x="83.4" y="226.9">±0.1</text>
<text x="25.6" y="229.5">±0.1</text>
<text x="142.3" y="231">±0.1</text>
<text x="188.2" y="229.5">±0.1</text>
<text x="37.1" y="243">±0.2</text>
<text x="67.3" y="242.5">±0.2</text>
<text x="95.1" y="240">±0.2</text>
<text x="98.4" y="244.2">±0.1</text>
<text x="125" y="245.5">±0.2</text>
<text x="153.6" y="244.5">±0.2</text>
<text x="40.7" y="247.2">±0.1</text>
<text x="41.2" y="250.2">±0.2</text>
<text x="98.9" y="247.2">±0.2</text>
<text x="98.9" y="250.2">±0.2</text>
<text x="157.3" y="248.7">±0.1</text>
<text x="157.9" y="251.6">±0.2</text>
<text x="180.1" y="246.8">±0.2</text>
<text x="41.2" y="253.2">±0.2</text>
<text x="41.2" y="256.2">±0.2</text>
<text x="157.9" y="254.6">±0.2</text>
<text x="35.4" y="273.9">±0.2</text>
<text x="39.6" y="278">±0.2</text>
</g>
</svg>
